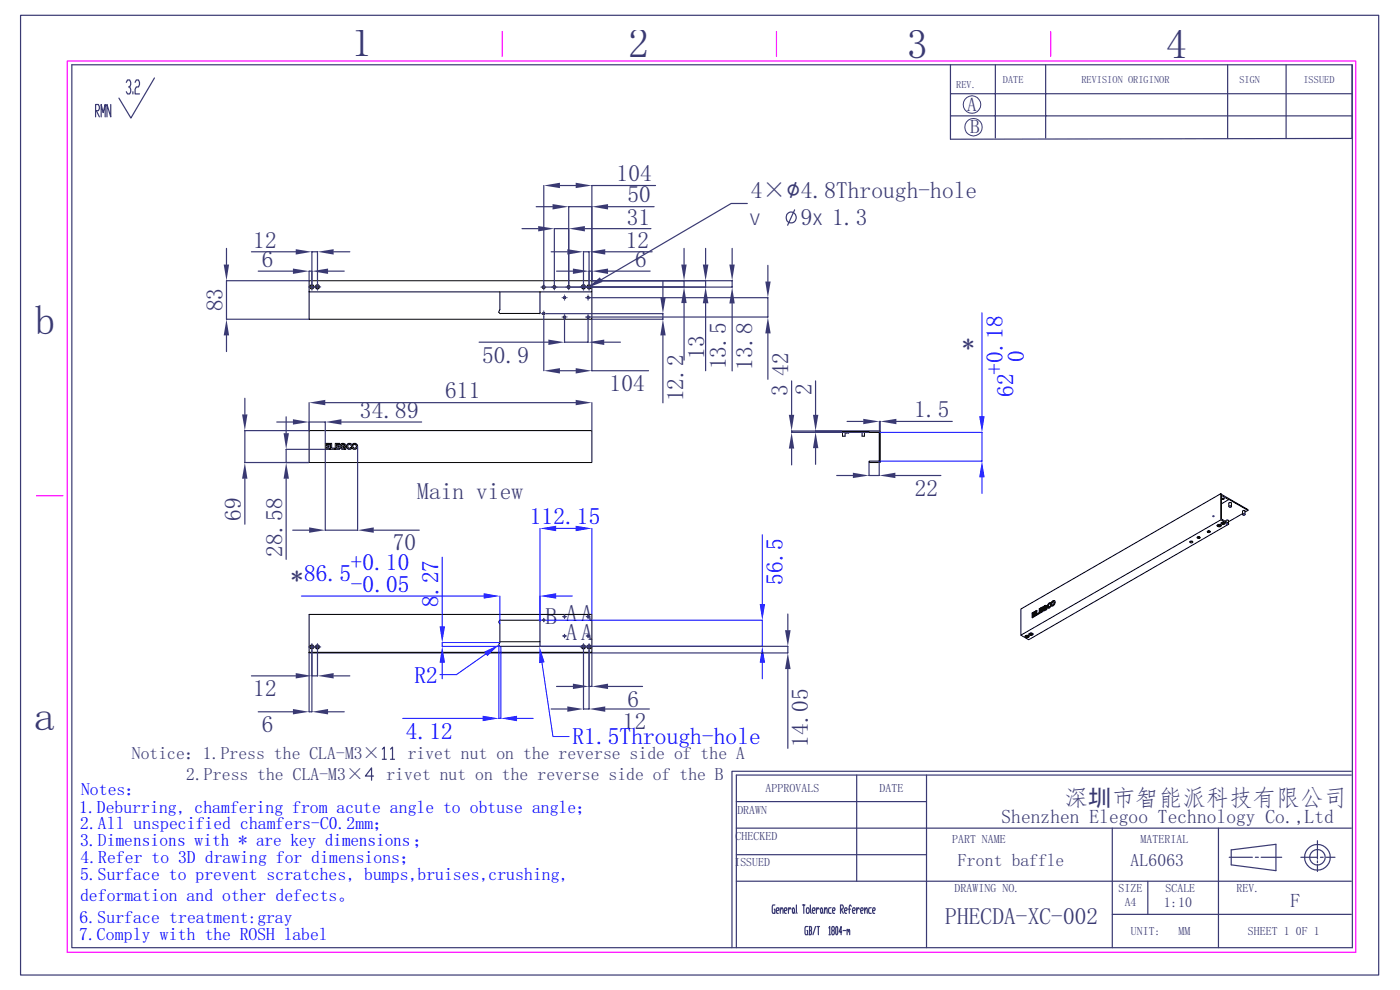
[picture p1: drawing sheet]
<svg xmlns="http://www.w3.org/2000/svg" width="297mm" height="210mm" viewBox="0 0 297 210" stroke-linecap="round" stroke-linejoin="round" font-family="sans-serif">
<g fill="none" stroke="#393972" stroke-width=".25">
<path d="M4.4 3.2h288.1v203.6h-288.1zM15.2 13.7h271.7v187.3h-271.7zM26.8 17.5l.3-.5h.4l.2 .9-.2 .5h-.2M27.5 18.4l.2 .5v.6l-.2 .4h-.4l-.3-.4M28.2 19.5v.4M28.7 17.5l.2-.5h.5l.2 .9-.2 .5h-.5l-.2 .5v1h.9M32.8 16.5l-5 8.5-2.6-4.2M201.6 13.7v15.8l85.2-.1v-15.7M201.6 19.9h85.2M211.2 13.7v15.6M221.8 13.7v15.6M260.4 13.7v15.6"/>
<path d="M272.8 13.7v15.6M20.3 23.5h.6l.2-.4-.2-.9h-.6v2.6M20.4 23.5l.7 1.3M21.5 24.8v-2.6l.4 1.7 .4-1.7v2.6M23.5 22.2v2.6l-.8-2.6v2.6M201.6 24.6h85.2M75.9 94.8v17.7h-6.9v-17.1M62.1 112.5h3.5M79.3 112.5h9.6M81.1 158.9l.4-.4v2.6M82.8 158.9l.5-.4v2.6M79.2 164.6h-1.7l1.3-1.7v2.6"/>
<path d="M81.1 161.1h.9M82.8 161.1h.9M156.2 175.7h130.5M156.2 170h40.4M181.7 164.4v22.5M196.6 164.4v36.6M236 175.7v25.3M258.5 175.7v25.3M279.5 178.3v3.9M286.7 163.6h-131.4v37.4M286.7 164.4h-130.5v36.6M156.2 186.9h130.5"/>
<path d="M156.2 181.3h40.4M164.4 192h-.4l-.2 .3 .2 1.4h.4v-.8h-.1M164.7 193.2h.4l.2-.3-.2-.3h-.3l-.1 .3v.5l.1 .3h.3M165.5 193.2l.4-.6 .2 .3v.8M165.5 192.6v1.1M166.4 193.2h.4l.2-.3-.2-.3h-.3l-.1 .3v.5l.1 .3h.3M167.3 192.6v1.1M167.8 192.9l-.1-.3h-.2l-.2 .6M168.2 192.6l.3 .3v.5l-.1 .3-.3-.3zM168.5 193.4l.2 .3M169 192l.1 1.7M170.2 192h.6"/>
<path d="M170.5 192v1.7M171.2 192.6h.3l.2 .3v.5l-.2 .3h-.3l-.1-.3zM171.3 196.5h-.4l-.1 .3 .1 1.5h.4v-.9h-.1M171.6 196.5h.4l.2 .3-.2 .6M171.7 197.4h.3l.2 .6-.2 .3h-.4M171.7 196.5v1.8M171.9 192v1.4l.2 .3M172.3 193.2h.5l.1-.3-.1-.3h-.3l-.2 .3v.5l.2 .3h.3M173 196.5l-.5 1.8M173.2 192.6v1.1M173.3 196.5h.6M173.6 196.5v1.8"/>
<path d="M173.8 192.9l-.3-.3-.3 .6M174.2 192.6l.3 .3v.5l-.2 .3-.2-.3zM174.5 193.4l.1 .3M174.9 193.2l.3-.6h.1l.2 1.1M174.9 192.6v1.1M175.9 196.8l.1-.3v1.8M175.9 198.3h.2M176.3 192.6h-.4l-.1 .3 .1 .8h.4M176.6 197.4l-.2-.6 .2-.3h.3l.1 .6-.1 .3h-.3l-.2 .3 .2 .6h.3l.1-.3-.1-.6M176.6 193.2h.4l.2-.3-.2-.3h-.3l-.1 .3 .1 .8h.3M177.4 196.5h.2l.1 .3-.1 1.5h-.2l-.1-.3zM178.3 192.9h.4l.2-.3-.2-.6h-.4v1.7"/>
<path d="M178.4 192.9l.5 .8M178.6 197.7h-.6l.4-1.2v1.8M178.9 197.4h.5M179.2 193.2h.4l.1-.3-.1-.3h-.3l-.1 .3v.5l.1 .3h.3M179.7 197.4l.1-.3 .2 .6M179.7 197.1v1.2M180 197.4l.1-.3 .2 1.2M180 192.9h.4M180.6 192.3l-.3-.3-.1 1.7M180.8 193.2h.5l.1-.3-.1-.3h-.3l-.2 .3v.5l.2 .3h.3M181.7 192.6v1.1M182.3 192.9l-.1-.3h-.2l-.3 .6"/>
<path d="M182.6 193.2h.4l.1-.3-.1-.3h-.3l-.1 .3 .1 .8h.3M183.4 193.2l.5-.6 .1 1.1M183.4 192.6v1.1M184.8 192.6h-.4l-.1 .3 .1 .8h.4M185.1 193.2h.4l.2-.3-.2-.3h-.2l-.2 .3 .2 .8h.2M236 194h50.7M243.5 186.9v7.1M260.8 181.8h4.9M261.2 180.3l9.5-1.2v5.6l-9.5-1.2zM266.3 181.8h.7M267.5 181.8h4.4M276 181.8h3.5"/>
<path d="M279.5 182.6v.4M279.5 183.4v1.5M280.1 181.8h.6M281.3 181.8h1.9"/>
<circle cx="279.5" cy="181.8" r="2.71"/>
<circle cx="279.5" cy="181.8" r="1.64"/>
</g>
<path d="M14.3 12.9h273.3v189.1h-273.3zM106.6 6.7v5.3M164.7 6.7v5.3M222.9 6.7v5.3M7.7 105.1h5.7" fill="none" stroke="#f0f" stroke-width=".25"/>
<g fill="none" stroke="#393972" stroke-width=".21">
<path d="M75.9 94.7h.1"/>
<circle cx="206.2" cy="22.2" r="1.86"/>
<circle cx="206.5" cy="27" r="1.85"/>
</g>
<path d="M65.6 91.3h60v6.8h-60zM69 94h.9v.3h-.6v.3h.5v.2h-.5v.3h.6v.2h-.9zM70.1 94h.3v1.1h.6v.2h-.9zM71.1 94h1v.3h-.7v.3h.5v.2h-.5v.3h.7v.2h-1zM72.3 94.2a.63 .63 0 0 1 1 .1l-.2 .2a.36 .36 0 0 0-.6-.1 .36 .36 0 0 0 0 .5 .36 .36 0 0 0 .6-.1h-.4v-.2h.7v.7h-.3v-.2a.62 .62 0 0 1-.9 0 .62 .62 0 0 1 .1-.9zM73.7 94.3a.75 .75 0 0 1 .8-.2 .75 .75 0 0 1 .4 .8 .38 .38 0 0 0 .6 0 .38 .38 0 0 0-.1-.6 .38 .38 0 0 0-.5 .2l-.1-.3a.66 .66 0 0 1 1 .2 .66 .66 0 0 1-.5 1 .66 .66 0 0 1-.8-.8 .38 .38 0 0 0-.5-.3 .38 .38 0 0 0-.1 .6 .38 .38 0 0 0 .6 0l.1 .2a.66 .66 0 0 1-.9 .1 .66 .66 0 0 1 0-.9z" fill="none" stroke="#000" stroke-width=".21"/>
<g fill="#393972">
<path d="M65.6 111.9l3.4 .6-3.4 .5z"/>
<path d="M75.9 112.5l3.4-.6v1.1z"/>
</g>
<path d="M65.6 85.4v5.9M69 85.4h53.1M125.6 85.4v5.9" fill="none" stroke="#393972" stroke-width=".25"/>
<g fill="#393972">
<path d="M65.6 85.4l3.4-.6v1.2z"/>
<path d="M122.1 84.8l3.5 .6-3.5 .6z"/>
</g>
<path d="M51.9 84.5v3.4M65.5 91.3h-13.6v6.8h13.6M51.9 101.5v9.7" fill="none" stroke="#393972" stroke-width=".25"/>
<g fill="#393972">
<path d="M51.4 87.9h1.1l-.6 3.4z"/>
<path d="M51.9 98.1l.6 3.4h-1.1z"/>
</g>
<path d="M58.7 89.5h3.4M65.6 91.3v-1.8h3.4v4.5M72.4 89.5h17.1" fill="none" stroke="#393972" stroke-width=".25"/>
<g fill="#393972">
<path d="M62.1 88.9l3.5 .6-3.5 .6z"/>
<path d="M69 89.5l3.4-.6v1.2z"/>
</g>
<path d="M60.7 88.4v3.5M68.9 95.3h-8.2v2.8h4.8M60.7 101.5v17.1" fill="none" stroke="#393972" stroke-width=".25"/>
<g fill="#393972">
<path d="M60.2 91.9h1.1l-.6 3.4z"/>
<path d="M60.7 98.1l.6 3.4h-1.1z"/>
</g>
<g fill="none" stroke="#000" stroke-width=".21">
<path d="M65.6 138.4h60v.1h-60v-8.2h60v8.1M105.9 131.7l.2-.2h8.3l.2 .2v5.4h-8.6a.51 .51 0 0 1 0-.8v-3.9l-.2-.3zM106 136.1h8.6M115.2 131.5h.2v.1h-.2z"/>
<circle cx="66.1" cy="137.2" r=".24"/>
<circle cx="66.2" cy="137.2" r=".43"/>
<circle cx="67.3" cy="137.2" r=".24"/>
<circle cx="67.3" cy="137.2" r=".45"/>
<circle cx="119.8" cy="130.8" r=".12"/>
<circle cx="119.8" cy="134.9" r=".12"/>
<circle cx="123.8" cy="137.2" r=".43"/>
<circle cx="123.8" cy="137.2" r=".25"/>
<circle cx="124.8" cy="134.9" r=".12"/>
<circle cx="124.8" cy="130.8" r=".12"/>
<circle cx="124.9" cy="137.2" r=".24"/>
<circle cx="125" cy="137.2" r=".43"/>
</g>
<path d="M63.9 126.4h38.7M106 126.4v5.9M114.6 126.4v5.3M118 126.4h3.4" fill="none" stroke="#00f" stroke-width=".21"/>
<g fill="#00f">
<path d="M114.6 126.4l3.4-.6v1.2z"/>
<path d="M102.6 125.8l3.4 .6-3.4 .6z"/>
</g>
<path d="M161.7 113.4v14.7M114.4 131.6h47.3v5.5h-47.3M161.7 140.6v3.4" fill="none" stroke="#00f" stroke-width=".21"/>
<g fill="#00f">
<path d="M161.7 137.1l.6 3.5h-1.1z"/>
<path d="M161.2 128.1h1.1l-.6 3.5z"/>
</g>
<path d="M66.2 138v5.4h1.2v-5.4M53.3 143.4h9.4M70.8 143.4h3.4" fill="none" stroke="#393972" stroke-width=".25"/>
<g fill="#393972">
<path d="M67.4 143.4l3.4-.6v1.1z"/>
<path d="M62.7 142.8l3.5 .6-3.5 .5z"/>
</g>
<path d="M123.8 138v12.4h1.2v-12.4M116.9 150.4h3.5M128.4 150.4h9.4" fill="none" stroke="#393972" stroke-width=".25"/>
<g fill="#393972">
<path d="M120.4 149.8l3.4 .6-3.4 .6z"/>
<path d="M125 150.4l3.4-.6v1.2z"/>
</g>
<path d="M66.2 138v13h-.6v-12.5M54.8 151h7.3M69.6 151h3.4" fill="none" stroke="#393972" stroke-width=".25"/>
<g fill="#393972">
<path d="M66.2 151l3.4-.6v1.1z"/>
<path d="M62.1 150.4l3.5 .6-3.5 .5z"/>
</g>
<path d="M125 138v7.6h.6v-7.1M118.1 145.6h3.4M129 145.6h7.3" fill="none" stroke="#393972" stroke-width=".25"/>
<g fill="#393972">
<path d="M121.5 145l3.5 .6-3.5 .6z"/>
<path d="M125.6 145.6l3.4-.6v1.2z"/>
</g>
<path d="M114.6 112.1v19.6M118 112.1h4.1M125.6 112.1v18.2" fill="none" stroke="#00f" stroke-width=".21"/>
<g fill="#00f">
<path d="M114.6 112.1l3.4-.6v1.2z"/>
<path d="M122.1 111.5l3.5 .6-3.5 .6z"/>
</g>
<path d="M114.4 137.1h52.7v1.4h-41.5M167.1 130.2v3.5M167.1 141.9v16.8" fill="none" stroke="#393972" stroke-width=".25"/>
<g fill="#393972">
<path d="M166.5 133.7h1.2l-.6 3.4z"/>
<path d="M167.1 138.5l.6 3.4h-1.2z"/>
</g>
<path d="M115 140.6l2.3 15.6h3.4" fill="none" stroke="#00f" stroke-width=".21"/>
<path d="M114.5 137.2l1 3.3-1.1 .2z" fill="#00f"/>
<path d="M93.8 118.2v14.7M106 136.3h-12.2v.8h12.4M93.8 140.6v3.4" fill="none" stroke="#00f" stroke-width=".21"/>
<g fill="#00f">
<path d="M93.8 137.1l.6 3.5h-1.1z"/>
<path d="M93.3 132.9h1.1l-.6 3.4z"/>
</g>
<path d="M103.1 138.7l-6.3 4.4h-3.5" fill="none" stroke="#00f" stroke-width=".21"/>
<path d="M102.7 138.2l3.2-1.4-2.5 2.4z" fill="#00f"/>
<path d="M105.8 136.9v15.5h.5v-15.2M85.4 152.4h17M109.7 152.4h3.4" fill="none" stroke="#00f" stroke-width=".21"/>
<g fill="#00f">
<path d="M106.3 152.4l3.4-.6v1.2z"/>
<path d="M102.4 151.8l3.4 .6-3.4 .6z"/>
</g>
<g fill="none" stroke="#393972" stroke-width=".25">
<path d="M110.7 48.5h3.5M124.1 48.5h14M117.6 60.3v-11.8h3v11.8M65.5 137.2h.2M66.2 137v.2h-.3M66.2 136.6v.1M66.2 137.7v.2M66.4 137.2h-.2v.3M66.6 137.2h.2M67.4 137v.2h-.3M67.4 136.6v.1M67.4 137.7v.2"/>
<path d="M67.6 137.2h-.2v.3M67.8 137.2h.2M115.2 131.6l.1-.2 .2 .1-.2 .2M115.4 131.2v.4h-.4M115.7 131.6h-.3v.3M119.6 130.8l.1-.1 .2 .1-.2 .1M119.6 134.9l.1-.1 .2 .1-.2 .2M119.8 134.6v.3h-.4M119.8 130.4v.4h-.4M120.1 134.9h-.3v.4M120.1 130.8h-.3v.4M123.1 137.2h.2"/>
<path d="M123.8 137v.2h-.3M123.8 136.6v.1M123.8 137.7v.2M124 137.2h-.2v.3M124.3 137.2h.2M124.6 134.9l.2-.1-.1 .3M124.6 130.8l.2-.1 .1 .1-.2 .1M124.8 134.6v.3h-.4M124.8 130.4v.4h-.4M125 137v.2h-.3M125 136.6v.1M125 137.7v.2"/>
<path d="M125.1 134.9h-.3v.4M125.1 130.8h-.3v.4M125.2 137.2h-.2v.3M125.4 137.2h.2"/>
</g>
<g fill="none" stroke="#000" stroke-width=".21">
<path d="M65.6 61.9h60v-2.4h-60v8.2h60v-5.8M66 60.7h.3v.3h-.3zM67.2 60.7h.3v.3h-.3zM106 61.9v4a.36 .36 0 0 0-.1 .4 .36 .36 0 0 0 .4 .2h8.3v-4.6M115.1 60.7l.3-.1 .2 .1 .1 .2-.1 .3h-.5l-.1-.3zM115.1 66.3h.4v.4h-.4zM115.2 66.4h.2v.2h-.2zM117.4 60.6h.4v.5h-.4l-.1-.2zM119.6 67.1h.4v.4h-.4zM119.6 63h.4v.3h-.4zM119.7 67.2h.1v.1h-.1zM120.4 60.6h.5v.5h-.5z"/>
<path d="M124.6 67.1h.4v.4h-.4zM124.6 63h.4v.3h-.4zM124.7 67.2h.1v.1h-.1zM124.8 60.7h.3v.3h-.3z"/>
<circle cx="66.1" cy="60.8" r=".45"/>
<circle cx="67.3" cy="60.8" r=".46"/>
<circle cx="117.6" cy="60.9" r=".17"/>
<circle cx="119.8" cy="63.1" r=".12"/>
<circle cx="120.6" cy="60.9" r=".17"/>
<circle cx="123.8" cy="60.8" r=".45"/>
<circle cx="123.8" cy="60.8" r=".24"/>
<circle cx="124.8" cy="63.1" r=".12"/>
<circle cx="124.9" cy="60.8" r=".45"/>
</g>
<g fill="#393972">
<path d="M114.2 47.9l3.4 .6-3.4 .6z"/>
<path d="M120.6 48.5l3.5-.6v1.2z"/>
</g>
<path d="M116.9 53.4h3.5M128.4 53.4h9.9M123.8 60.1v-6.7h1.2v6.7" fill="none" stroke="#393972" stroke-width=".25"/>
<g fill="#393972">
<path d="M120.4 52.9l3.4 .5-3.4 .6z"/>
<path d="M125 53.4l3.4-.5v1.1z"/>
</g>
<path d="M53.3 53.4h9.4M70.8 53.4h3.4M66.2 60.1v-6.7h1.2v6.7" fill="none" stroke="#393972" stroke-width=".25"/>
<g fill="#393972">
<path d="M67.4 53.4l3.4-.5v1.1z"/>
<path d="M62.7 52.9l3.5 .5-3.5 .6z"/>
</g>
<path d="M118.1 57.5h3.4M125.6 59.5v-2h-.6v2.6M129 57.5h8.9" fill="none" stroke="#393972" stroke-width=".25"/>
<g fill="#393972">
<path d="M121.5 57l3.5 .5-3.5 .6z"/>
<path d="M125.6 57.5l3.4-.5v1.1z"/>
</g>
<path d="M162.9 56.3v3.4M125.3 63.1h37.6v4.2h-37.6M162.9 70.7v9.8" fill="none" stroke="#393972" stroke-width=".25"/>
<g fill="#393972">
<path d="M162.3 59.7h1.2l-.6 3.4z"/>
<path d="M162.9 67.3l.6 3.4h-1.2z"/>
</g>
<path d="M101.6 72.6h14.7M119.8 67.8v4.8h5v-4.8M128.2 72.6h3.4" fill="none" stroke="#393972" stroke-width=".25"/>
<g fill="#393972">
<path d="M124.8 72.6l3.4-.6v1.2z"/>
<path d="M116.3 72l3.5 .6-3.5 .6z"/>
</g>
<path d="M113.7 43.8h3.5M125.6 59.5v-15.7h-5v16.5M129 43.8h9.8" fill="none" stroke="#393972" stroke-width=".25"/>
<g fill="#393972">
<path d="M117.2 43.3l3.4 .5-3.4 .6z"/>
<path d="M125.6 43.8l3.4-.5v1.1z"/>
</g>
<path d="M115.4 39.4v20.9M118.8 39.4h3.3M139.1 39.4h-13.5v20.1" fill="none" stroke="#393972" stroke-width=".25"/>
<g fill="#393972">
<path d="M115.4 39.4l3.4-.6v1.1z"/>
<path d="M122.1 38.8l3.5 .6-3.5 .5z"/>
</g>
<path d="M125.6 59.5h19.5v1.4h-19.4M145.1 52.7v3.4M145.1 64.3v12.1" fill="none" stroke="#393972" stroke-width=".25"/>
<g fill="#393972">
<path d="M144.5 56.1h1.2l-.6 3.4z"/>
<path d="M145.1 60.9l.6 3.4h-1.2z"/>
</g>
<path d="M125.6 59.5h24.1v1.4h-28.4M149.7 52.7v3.4M149.7 64.3v14.3" fill="none" stroke="#393972" stroke-width=".25"/>
<g fill="#393972">
<path d="M149.1 56.1h1.2l-.6 3.4z"/>
<path d="M149.7 60.9l.6 3.4h-1.2z"/>
</g>
<path d="M125.6 59.5h29.7v1.4h-39.3M155.3 52.7v3.4M155.3 64.4v14.3" fill="none" stroke="#393972" stroke-width=".25"/>
<g fill="#393972">
<path d="M154.7 56.1h1.2l-.6 3.4z"/>
<path d="M155.3 60.9l.6 3.5h-1.2z"/>
</g>
<path d="M115.4 67.1v11.5M118.8 78.6h3.3M125.6 67.8v10.8h12" fill="none" stroke="#393972" stroke-width=".25"/>
<g fill="#393972">
<path d="M115.4 78.6l3.4-.5v1.1z"/>
<path d="M122.1 78.1l3.5 .5-3.5 .6z"/>
</g>
<path d="M140.6 59.6v3.5M115.9 66.5h24.7v1.2h-15M140.6 71.1v14.4" fill="none" stroke="#393972" stroke-width=".25"/>
<g fill="#393972">
<path d="M140.1 63.1h1.1l-.6 3.4z"/>
<path d="M140.6 67.7l.6 3.4h-1.1z"/>
</g>
<path d="M48 52.7v3.4M65.5 59.5h-17.5v8.2h17.5M48 71.1v3.5" fill="none" stroke="#393972" stroke-width=".25"/>
<g fill="#393972">
<path d="M47.5 56.1h1.1l-.6 3.4z"/>
<path d="M48 67.7l.6 3.4h-1.1z"/>
</g>
<path d="M54.8 57.5h7.3M65.6 59.5v-2h.6v2.6M69.6 57.5h3.4" fill="none" stroke="#393972" stroke-width=".25"/>
<g fill="#393972">
<path d="M66.2 57.5l3.4-.5v1.1z"/>
<path d="M62.1 57l3.5 .5-3.5 .6z"/>
</g>
<g fill="none" stroke="#393972" stroke-width=".25">
<path d="M158.5 43.2h-3.4l-27.5 16.1M168.6 44.5l-1.5 3.3"/>
<circle cx="167.8" cy="46.1" r="1.15"/>
</g>
<path d="M124.6 61.1l2.7-2.3 .5 1z" fill="#393972"/>
<g fill="none" stroke="#393972" stroke-width=".25">
<path d="M65.5 60.9h.2M66.2 60.6v.3h-.3M66.2 60.1v.3M66.2 61.3v.2M66.4 60.9h-.2v.2M66.6 60.9h.2M67.4 60.6v.3h-.3M67.4 60.1v.3M67.4 61.3v.2M67.6 60.9h-.2v.2M67.8 60.9h.2M114.8 60.9h.1"/>
<path d="M114.8 66.5h.1M115.2 66.5l.2-.1 .1 .2-.2 .1M115.4 60.7v.2h-.3M115.4 66.3v.2h-.3M115.4 60.3v.1M115.4 61.4v.1M115.4 66h.1M115.4 67h.1M115.6 60.9h-.2v.3M115.6 66.5h-.2v.2M115.8 60.9h.1M115.8 66.5h.1"/>
<path d="M117.1 60.9h.1M117.6 60.6v.3h-.3M117.6 60.3v.1M117.6 61.4v.1M117.9 60.9h-.3v.2M118.1 60.9h.1M119.3 63.1h.1M119.3 67.3h.1M119.6 67.3l.1-.2 .2 .1-.2 .2M119.6 63.2l.2-.2 .1 .2-.2 .1M119.8 62.9v.2h-.3M119.8 67v.3h-.3"/>
<path d="M119.8 62.6h.1M119.8 63.6v.1M119.8 66.7v.1M119.8 67.7v.1M120 63.1h-.2v.3M120 67.3h-.2v.2M120.1 60.9h.1M120.3 63.1h.1M120.3 67.2v.1M120.6 60.6v.3h-.2M120.6 60.3v.1M120.6 61.4v.1"/>
<path d="M120.9 60.9h-.3v.2M121.1 60.9h.1M123.1 60.9h.2M123.8 60.6v.3h-.3M123.8 60.1v.3M123.8 61.3v.2M124 60.9h-.2v.2M124.2 63.1h.1M124.2 67.3h.1M124.3 60.9h.2M124.6 63.2l.2-.2 .1 .2-.2 .1M124.6 67.3l.2-.2 .1 .2-.2 .1"/>
<path d="M124.8 62.9v.2h-.3M124.8 67v.3h-.3M124.8 62.6h.1M124.8 63.6v.1M124.8 66.7v.1M124.8 67.7v.1M125 60.6v.3h-.3M125 60.1v.3M125 61.3v.2M125 63.1h-.2v.3M125 67.3h-.2v.2M125.2 60.9h-.2v.2"/>
<path d="M125.3 63.1h.1M125.3 67.2v.1M125.4 60.9h.2M173 80.8v7.2M173 95.1v3.4M178.5 91.4h-5.5v.2h5.5"/>
</g>
<path d="M178.6 91.4l8.1-.1v6.8h-2.3v-.3h2.1v-6.1l-7.9-.1zM178.7 91.6v.9h.6v-.9M179.5 91.6v.2h.5v-.2M182.9 91.6v.9h.5v-.9" fill="none" stroke="#000" stroke-width=".21"/>
<g fill="#393972">
<path d="M173 91.6l.6 3.5h-1.1z"/>
<path d="M172.5 88h1.1l-.6 3.4z"/>
</g>
<path d="M167.9 80.8v7.2M167.9 95.1v3.5M178.5 91.4h-10.6v.3h16.4" fill="none" stroke="#393972" stroke-width=".25"/>
<g fill="#393972">
<path d="M167.9 91.7l.6 3.4h-1.2z"/>
<path d="M167.3 88h1.2l-.6 3.4z"/>
</g>
<path d="M186.5 97.9v3h-2.1v-2.7M177.5 100.9h3.4M189.9 100.9h9.7" fill="none" stroke="#393972" stroke-width=".25"/>
<g fill="#393972">
<path d="M180.9 100.3l3.5 .6-3.5 .5z"/>
<path d="M186.5 100.9l3.4-.6v1.1z"/>
</g>
<path d="M179.7 89.4h3.4M186.6 91.3v-1.9h.1v1.9M190.2 89.4h11.8" fill="none" stroke="#393972" stroke-width=".25"/>
<g fill="#393972">
<path d="M183.1 88.8l3.5 .6-3.5 .6z"/>
<path d="M186.7 89.4l3.5-.6v1.2z"/>
</g>
<path d="M208.3 66.4v21.9M186.6 91.7h21.7v6.1h-21.7M208.3 101.2v3.5" fill="none" stroke="#00f" stroke-width=".21"/>
<g fill="#00f">
<path d="M208.3 97.8l.6 3.4h-1.2z"/>
<path d="M207.7 88.3h1.2l-.6 3.4z"/>
</g>
<g fill="none" stroke="#000" stroke-width=".21">
<path d="M252.4 114.9l.1-.1a.29 .29 0 0 1 .3-.1 .29 .29 0 0 1 .2 .4 .32 .32 0 0 1-.4 .1 .32 .32 0 0 1-.2-.3zM252.4 114.8h.6M254 114l.2-.1a.23 .23 0 0 1 .3 0 .23 .23 0 0 1 0 .3h-.3zM254 114l.2 .1 .4-.1M254.1 113.9h.3l.1 .1zM256.1 112.8a.29 .29 0 0 1 .4-.2 .29 .29 0 0 1 .2 .3l-.4 .1zM256.1 112.8l.3 .1 .4-.1M256.3 112.6l.3 .1-.1 .1zM258.2 111.4a.57 .57 0 0 0 .9 0M258.3 111.3l.2-.1a.3 .3 0 0 1 .5 .1 .3 .3 0 0 1-.2 .4 .35 .35 0 0 1-.4 0 .35 .35 0 0 1-.1-.4zM258.4 111.3l.2-.1 .3 .2-.3 .1zM258.4 111.3h.4"/>
<path d="M259 110.3v-5.6l-42.4 24.5v5.5M259 104.7l5.8 3.4v.2l-4.2-2.3M259 110.9a.53 .53 0 0 0 .9 0M259.1 110.9l.1-.1a.34 .34 0 0 1 .5-.1 .34 .34 0 0 1 .1 .5 .38 .38 0 0 1-.5 .1 .38 .38 0 0 1-.2-.4zM259.2 110.9l.1-.1a.19 .19 0 0 1 .2-.1 .19 .19 0 0 1 .1 .3zM259.2 110.9h.5M259.2 105.7h.5M260.1 110.6a.29 .29 0 0 1 .2-.3 .29 .29 0 0 1 .3 .2v.4M260.6 111.2l-.2 .1M260.6 106l-1.5-.9v5l1.5 .9v.2M260.6 106l-1.5 .9M260.7 107.4a.27 .27 0 0 1 .3-.1 .27 .27 0 0 1 .2 .3h-.3z"/>
<path d="M260.7 107.5v-.8a.29 .29 0 0 1 .3-.1 .29 .29 0 0 1 .2 .1v.8M263.6 109.2v-.8a.27 .27 0 0 1 .3-.1 .27 .27 0 0 1 .2 .1v.8M263.6 109l-3 1.7M263.7 109l.4 .1a.21 .21 0 0 1-.3 .2 .21 .21 0 0 1-.1-.3zM263.7 109.1l.3 .1zM264.8 108.3l-.7 .3M216.6 134.7l42.4-24.4 1.6 .9-42.4 24.5zM217.5 134.9a.53 .53 0 0 0 .8 0M217.5 134.9l.1-.1a.33 .33 0 0 1 .5-.1 .33 .33 0 0 1 0 .5h-.1a.32 .32 0 0 1-.4 .1 .32 .32 0 0 1-.1-.4zM217.6 134.9l.1-.1a.2 .2 0 0 1 .3 0 .2 .2 0 0 1 .1 .2zM217.7 134.9h.4M218.3 134.5a.57 .57 0 0 0 .9 0"/>
<path d="M218.3 134.4h.1a.4 .4 0 0 1 .4-.2 .4 .4 0 0 1 .3 .5h-.1a.41 .41 0 0 1-.4 .1 .41 .41 0 0 1-.3-.4zM218.5 134.4h.4M219 130l.7-.3v.1l-.5 .3v.2l.3-.2v.2l-.3 .2v.3l.5-.3v.2l-.7 .3zM219 130v1M219.2 130.3h.1M219.2 130.7v.1M219.5 130.1l-.3 .2M219.7 129.7l-.7 .3M219.7 130.5l-.5 .3M219.8 129.6l.2-.1v.8l.4-.3v.2l-.6 .4zM219.8 129.6h.1M220 129.5l-.2 .1v1"/>
<path d="M220.4 130l-.4 .3M220.5 129.1l.6-.3v.2l-.4 .2v.3l.4-.3v.2l-.4 .3v.2l.4-.3v.2l-.6 .4zM220.5 129.1h.1M220.7 129.4v.1M221.1 129.2l-.4 .3M221.1 128.8l-.6 .3v1.1M221.1 129.6l-.4 .2M221.6 128.9v.1M221.8 128.7h.1M221.9 128.9l-.1 .3-.3 .2 .3-.3 .1-.1-.3 .1v-.1l.5-.3v.6l-.2 .1M221.9 129.4v-.2l-.1 .2a.31 .31 0 0 1-.4 .2 .31 .31 0 0 1-.2-.3 .69 .69 0 0 1 .8-.9 .76 .76 0 0 0-.7 1.2M221.9 129.2v.2"/>
<path d="M222 128.5l-.1 .2a.42 .42 0 0 0-.5 .2 .42 .42 0 0 0 0 .5M222.1 128.7l-.5 .3v.1M222.8 128.1a.5 .5 0 0 0-.4 .7M222.8 128.1l.3 .4M222.8 128.5l-.3 .3 .3-.3 .2 .1-.2 .2-.5 .2M223.5 127.7l-.4 .3a.49 .49 0 0 1 .5-.6h-.1a.38 .38 0 0 0-.3 .6M223.6 127.7a.37 .37 0 0 1-.1 .6 .37 .37 0 0 1-.5-.4 .74 .74 0 0 0-.7 1.1 .74 .74 0 0 1 .6-1.1M223.6 127.7a.42 .42 0 0 1 0 .4 .42 .42 0 0 1-.4 .2M223.7 127.4a.73 .73 0 0 1-.6 1.2"/>
<circle cx="259.5" cy="105.8" r=".2"/>
<circle cx="260.9" cy="107.5" r=".09"/>
<circle cx="218.8" cy="134.4" r=".2"/>
</g>
<g fill="none" stroke="#393972" stroke-width=".25">
<path d="M257.3 109.5h.3l-.1 .1zM260.8 107.4l.3 .1-.2 .1zM263.7 109.1l.3 .1h-.1z"/>
<circle cx="260.3" cy="111.2" r=".13"/>
</g>
<g font-size="8.8" fill="#393972">
<text x="74.6" y="12">1</text>
<text x="133.3" y="12.2">2</text>
<text x="192.4" y="12.3">3</text>
<text x="247.4" y="12.3">4</text>
<text x="7.4" y="70.9">b</text>
<text x="7.2" y="154.8">a</text>
</g>
<g font-size="5" fill="#393972">
<text x="130.8" y="38.5">104</text>
<text x="133" y="47.7">31</text>
<text x="133.1" y="43">50</text>
<text x="159.3" y="42">4×∅4.8Through-hole</text>
<text x="53.7" y="52.6">12</text>
<text x="132.8" y="52.6">12</text>
<text x="55.5" y="56.7">6</text>
<text x="134.7" y="56.7">6</text>
<text x="47.2" y="66.1" transform="rotate(-90 47.2 66.1)">83</text>
<text x="102.3" y="76.9">50.9</text>
<text x="149.4" y="76.1" transform="rotate(-90 149.4 76.1)">13</text>
<text x="204.1" y="74.6">*</text>
<text x="129.3" y="83">104</text>
<text x="154" y="78.3" transform="rotate(-90 154 78.3)">13.5</text>
<text x="159.6" y="78.4" transform="rotate(-90 159.6 78.4)">13.8</text>
<text x="167" y="83.9" transform="rotate(-90 167 83.9)">3</text>
<text x="167.2" y="79.7" transform="rotate(-90 167.2 79.7)">42</text>
<text x="172.2" y="83.9" transform="rotate(-90 172.2 83.9)">2</text>
<text x="76.4" y="88.7">34.89</text>
<text x="94.4" y="84.5">611</text>
<text x="144.9" y="85.2" transform="rotate(-90 144.9 85.2)">12.2</text>
<text x="193.9" y="88.5">1.5</text>
<text x="88.5" y="105.9">Main view</text>
<text x="194.1" y="105.1">22</text>
<text x="51.1" y="110.6" transform="rotate(-90 51.1 110.6)">69</text>
<text x="59.9" y="118.1" transform="rotate(-90 59.9 118.1)">28.58</text>
<text x="83.3" y="116.7">70</text>
<text x="61.7" y="123.9">*86.5</text>
<text x="115.7" y="132.4">B AA</text>
<text x="120.1" y="135.7">AA</text>
<text x="53.7" y="147.6">12</text>
<text x="133.1" y="149.9">6</text>
<text x="55.5" y="155.3">6</text>
<text x="132.2" y="154.7">12</text>
<text x="171.4" y="158.4" transform="rotate(-90 171.4 158.4)">14.05</text>
<text x="225.8" y="170.9">深圳市智能派科技有限公司</text>
<text x="200.5" y="196.1">PHECDA-XC-002</text>
</g>
<g font-size="5" fill="#00f">
<text x="217.2" y="76.7" transform="rotate(-90 217.2 76.7)">0</text>
<text x="212.6" y="79.4" transform="rotate(-90 212.6 79.4)">+0.18</text>
<text x="214.9" y="84.3" transform="rotate(-90 214.9 84.3)">62</text>
<text x="112.4" y="111.2">112.15</text>
<text x="74.4" y="120.9">+0.10</text>
<text x="74.4" y="125.5">-0.05</text>
<text x="166" y="124.1" transform="rotate(-90 166 124.1)">56.5</text>
<text x="93" y="128.8" transform="rotate(-90 93 128.8)">8</text>
<text x="93" y="126.3" transform="rotate(-90 93 126.3)">.27</text>
<text x="87.9" y="144.8">R2</text>
<text x="86.1" y="156.7">4.12</text>
<text x="121.5" y="157.7">R1.5Through-hole</text>
</g>
<text font-size="4.6" fill="#393972" x="159.1" y="47.8">⌴ 9↧1.3</text>
<g font-size="4.1" fill="#393972">
<text x="205.2" y="23.5">A</text>
<text x="205.8" y="28.3">B</text>
<text x="212.5" y="174.5">Shenzhen Elegoo Technology Co.,Ltd</text>
<text x="273.8" y="192.3">F</text>
</g>
<g font-size="3.8" fill="#393972">
<text x="27.9" y="161.1">Notice：1.Press the CLA-M3×</text>
<text x="86.5" y="161.1">rivet nut on the reverse side of the A</text>
<text x="39.5" y="165.5">2.Press the CLA-M3×</text>
<text x="82" y="165.5">rivet nut on the reverse side of the B</text>
<text x="203.2" y="183.8">Front baffle</text>
<text x="239.9" y="183.7">AL6063</text>
</g>
<g font-size="3.8" fill="#00f">
<text x="16.8" y="172.4">1.Deburring, chamfering from acute angle to obtuse angle；</text>
<text x="17.2" y="168.7">Notes：</text>
<text x="17" y="179.4">3.Dimensions with * are key dimensions；</text>
<text x="17" y="175.9">2.All unspecified chamfers-C0.2mm；</text>
<text x="17.1" y="183.1">4.Refer to 3D drawing for dimensions；</text>
<text x="17" y="186.6">5.Surface to prevent scratches, bumps,bruises,crushing,</text>
<text x="17" y="191">deformation and other defects。</text>
<text x="16.8" y="195.8">6.Surface treatment:gray</text>
<text x="16.8" y="199.4">7.Comply with the ROSH label</text>
</g>
<text font-size="3" fill="#393972" x="246.9" y="192.4">1:10</text>
<g font-size="2.5" fill="#393972">
<text x="156.4" y="172.7">DRAWN</text>
<text x="162.4" y="168.1">APPROVALS</text>
<text x="186.6" y="168.1">DATE</text>
<text x="156" y="178.1">CHECKED</text>
<text x="202" y="178.8">PART NAME</text>
<text x="242" y="178.8">MATERIAL</text>
<text x="155.8" y="183.7">ISSUED</text>
<text x="202.5" y="189.2">DRAWING NO.</text>
<text x="237.3" y="189.2">SIZE</text>
<text x="247.2" y="189.2">SCALE</text>
<text x="262.3" y="189.2">REV.</text>
<text x="238.6" y="192.2">A4</text>
<text x="239.9" y="198.3">UNIT:</text>
<text x="250" y="198.3">MM</text>
<text x="264.8" y="198.3">SHEET 1</text>
<text x="274.9" y="198.3">0F 1</text>
</g>
<g font-size="2.2" fill="#393972">
<text x="212.8" y="17.6">DATE</text>
<text x="229.4" y="17.6">REVISION ORIGINOR</text>
<text x="262.9" y="17.6">SIGN</text>
<text x="276.5" y="17.6">ISSUED</text>
<text x="202.9" y="18.6">REV.</text>
</g>
</svg>
